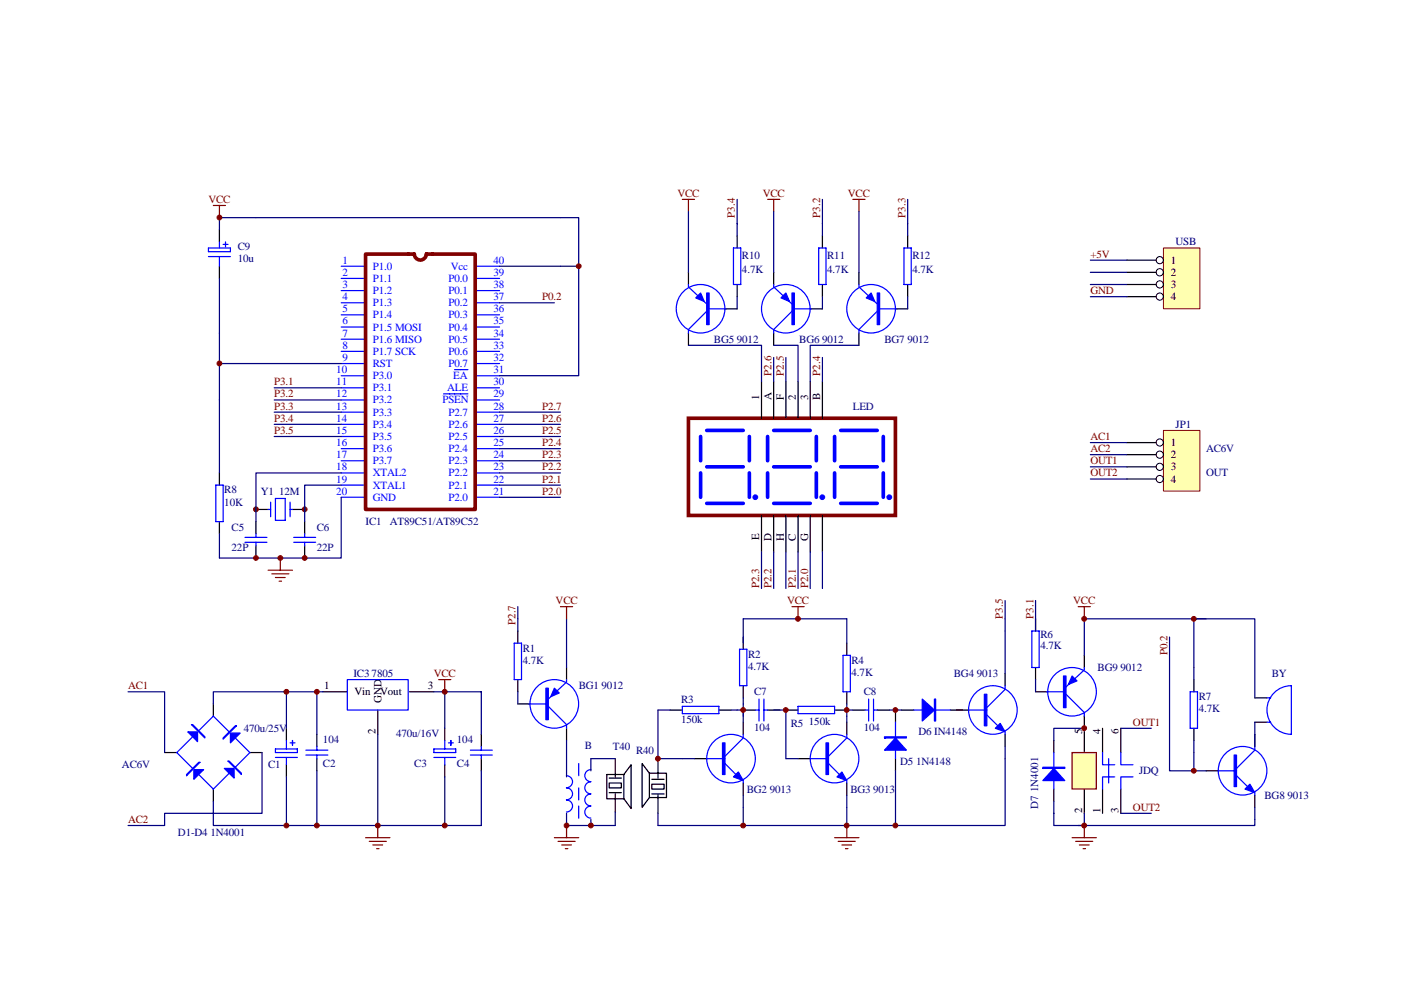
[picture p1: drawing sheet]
<svg xmlns="http://www.w3.org/2000/svg" width="297mm" height="210mm" viewBox="0 0 297 210" stroke-linecap="round" stroke-linejoin="round" font-family="sans-serif">
<g fill="none" stroke="#000" stroke-width=".26">
<path d="M146 57.8v2.5M156.3 50v2.6M164 57.8v2.5M174.4 50v2.6M182.1 57.8v2.5M192.4 50v2.6M146 70.7v2.5M153.7 65.5h2.6M156.3 60.3v2.6M164 70.7v2.5M171.8 65.5h2.6M174.4 60.3v2.6"/>
<path d="M182.1 70.7v2.5M189.9 65.5h2.5M192.4 60.3v2.6M161.5 81v7.7M164 81v7.7M166.6 81v7.7M169.2 81v7.7M171.8 81v7.7M174.4 81v7.7M54.3 110.6v2.6M54.3 115.8v2.6M54.3 108.1h2.6"/>
<path d="M62 108.1h2.6M64.6 110.6v2.6M64.6 115.8v2.6M161.5 109.3v7.8M164 109.3v7.8M166.6 109.3v7.8M169.2 109.3v7.8M171.8 109.3v7.8M174.4 109.3v7.8M109.8 133.8v2.6M157.6 135.1v2.6M179.5 136.4v2.6"/>
<path d="M219.6 131.3v2.5M229.9 139v2.6M60.7 154.5v2.6M94.3 154.5v2.6M109.8 149.3h2.6M109.8 144.1v2.6M120.1 141.6v2.5M120.1 154.5v2.6M142.1 150.6h2.6M152.4 150.6h2.6M157.6 145.4v2.6M157.6 153.2v2.6"/>
<path d="M157.6 150.6h2.6M162.7 150.6h2.6M166.6 150.6h2.6M177 150.6h2.5M179.5 146.7v2.6M179.5 153.2v2.6M180.8 150.6h2.6M186 150.6h2.6M189.9 150.6v2.6M191.2 150.6h2.5M201.5 150.6h3.9M213.1 142.9v2.5"/>
<path d="M213.1 155.8v2.5M219.6 141.6v2.5M219.6 146.7h2.5M223.4 157.1v2.5M229.9 151.9v7.7M233.8 154.5v5.1M237.6 154.5v5.1M60.7 162.2v2.6M94.3 162.2v2.6M128.6 164.3h3.7l1.5-2.1v9.3l-1.5-2.1h-3.7zM129.2 166.1h2.5v1h-2.5zM129.2 165h2.5"/>
<path d="M129.2 168.1h2.5M130.4 160.9v3.9M130.4 168.4v3.9M132.3 164.3v5.1M136.1 161.9l1.6 2.1h3.6v5.2h-3.6l-1.6 2zM137.7 164v5.2M138.2 168.4h2.6M138.2 165.3h2.6M138.2 166.3h2.6v1.1h-2.6zM139.5 161.2v3.8M139.5 168.7v3.8M147.3 160.9h2.5"/>
<path d="M157.6 166.1v2.6M169.2 160.9h2.6M179.5 166.1v2.6M189.9 160.9v2.6M223.4 167.4v2.5M229.9 167.4v5.1M233.8 167.4v5.1M237.6 167.4v5.1"/>
</g>
<g fill="none" stroke="#00f" stroke-width=".26">
<path d="M155.5 52.6h1.6v7.7h-1.6zM173.6 52.6h1.5v7.7h-1.5zM191.7 52.6h1.5v7.7h-1.5zM146 60.3v.6l3.8 3.6M149.8 66l-3.8 3.9v.8M150.3 65.5h3.7M164 60.3v.6l3.9 3.6M167.9 66l-3.9 3.9v.8M168.4 65.5h3.6M182.1 60.3v.6l3.9 3.6M186 66l-3.9 3.9v.8M186.5 65.5h3.6"/>
<path d="M51.9 115h4.7M51.9 114h4.7M54.3 113.2v.8M54.3 115v.8M56.9 108.1h.5M57.4 106.5v3.1M58.4 105.7h2.1v4.7h-2.1zM61.5 106.5v3.1M61.5 108.1h.5M62.3 115h4.6M62.3 114h4.6M64.6 113.2v.8"/>
<path d="M64.6 115v.8M109 136.4h1.6v7.7h-1.6zM156.8 137.7h1.5v7.7h-1.5zM178.7 139h1.6v7.7h-1.6zM218.8 133.8h1.5v7.8h-1.5zM58.4 158.9h4.7v.7h-4.7zM60.7 157.1v1.8M61.5 157.6h1M62 157.1v1M92 158.9h4.6v.7h-4.6zM94.3 157.1v1.8M95.1 157.6h1"/>
<path d="M95.6 157.1v1M112.1 149.3h3.6M116.2 149.8l3.9 3.9v.8M120.1 144.1v.6l-3.9 3.6M144.7 149.8h7.7v1.6h-7.7zM157.6 155.8v.7l-3.9 3.9M160.2 150.6h.7M160.9 148.3v4.6M162 150.6h.7M162 148.3v4.6M169.2 149.8h7.8v1.6h-7.8zM179.5 155.8v.7l-3.8 3.9"/>
<path d="M183.4 150.6h.8M184.2 148.3v4.6M185.2 150.6h.8M185.2 148.3v4.6M189.9 153.2v7.7M193.7 150.6h7.8M205.4 150.6h3.8M209.2 151.6l2.4 2.3M213.1 145.4v.8l-3.9 3.9M213.1 155.2v.6M221.9 146.7h3.6M223.4 159.6v7.8"/>
<path d="M226 147.3l3.9 3.8v.8M229.9 141.6v.5l-3.9 3.6M58.4 160.7h4.7M60.7 160.7v1.5M92 160.7h4.6M94.3 160.7v1.5M149.8 160.9h3.9M153.7 161.9l2.3 2.4M157.6 165.6v.5M171.8 160.9h3.9M175.7 161.9l2.3 2.4M179.5 165.6v.5"/>
<circle cx="148.5" cy="65.5" r="5.2"/>
<circle cx="166.6" cy="65.5" r="5.2"/>
<circle cx="184.7" cy="65.5" r="5.2"/>
<circle cx="117.5" cy="149.3" r="5.2"/>
<circle cx="210.5" cy="150.6" r="5.2"/>
<circle cx="227.3" cy="146.7" r="5.2"/>
<circle cx="155" cy="160.9" r="5.2"/>
<circle cx="176.9" cy="160.9" r="5.2"/>
</g>
<g fill="#00f" stroke="#00f" stroke-width=".26">
<path d="M166.6 62.1l.8 1.8-1.8-.7z"/>
<path d="M184.7 62.1l.8 1.8-1.8-.7z"/>
<path d="M148.5 62.1l.8 1.8-1.8-.7z"/>
<path d="M155.5 164.8l1-1.1 1.1 1.9z"/>
<path d="M211 154.5l1.1-1.1 1 1.8z"/>
<path d="M178.5 163.7l1 1.9-2-.8z"/>
<path d="M189.9 156.5l2.3 2.6h-4.7z"/>
<path d="M195.5 148.3l2.6 2.3-2.6 2.3z"/>
<path d="M117.5 146l1.1 1-1.8 .8z"/>
<path d="M223.4 163l2.4 2.6h-4.7z"/>
<path d="M227.3 143.4l1 1-1.8 .8z"/>
<path d="M167.9 62.1h.5v6.8h-.5z" fill-rule="evenodd"/>
<path d="M186 62.1h.5v6.8h-.5z" fill-rule="evenodd"/>
<path d="M149.8 62.1h.5v6.8h-.5z" fill-rule="evenodd"/>
<path d="M153.2 157.6h.5v6.7h-.5z" fill-rule="evenodd"/>
<path d="M208.7 147.3h.5v6.6h-.5z" fill-rule="evenodd"/>
<path d="M175.1 157.6h.6v6.7h-.6z" fill-rule="evenodd"/>
<path d="M187.5 156.3h4.7v.2h-4.7z" fill-rule="evenodd"/>
<path d="M198.1 148.3h.3v4.6h-.3z" fill-rule="evenodd"/>
<path d="M115.7 146h.5v6.7h-.5z" fill-rule="evenodd"/>
<path d="M221.1 162.7h4.7v.3h-4.7z" fill-rule="evenodd"/>
<path d="M225.5 143.4h.5v6.7h-.5z" fill-rule="evenodd"/>
</g>
<g fill="none" stroke="#800000" stroke-width=".26">
<path d="M59.4 118.4v2.5M56.9 120.9h5.1M57.6 121.7h3.7M58.4 122.5h2.1M59.2 123.3h.5M167.9 128.7h2.6M169.2 128.7v2.6M228.6 128.7h2.6M229.9 128.7v2.6M77.5 177.7h5.2M78.3 178.5h3.6M79.1 179.2h2"/>
<path d="M80.1 175.1v2.6M117.5 177.7h5.2M118.3 178.5h3.6M119.1 179.2h2.1M120.1 175.1v2.6M177 177.7h5.1M177.7 178.5h3.6M178.5 179.2h2M179.5 175.1v2.6M227.3 177.7h5.2M228.1 178.5h3.6M228.9 179.2h2"/>
<path d="M229.9 175.1v2.6M79.8 180h.6M119.9 180h.5M179.3 180h.5M229.6 180h.5"/>
</g>
<g fill="none" stroke="#000080" stroke-width=".26">
<path d="M156.3 42.3v7.7M174.4 42.3v7.7M192.4 42.3v7.7M146 73.2h15.5v7.8M156.3 62.9v2.6M164 73.2h5.2v7.8M174.4 62.9v2.6M182.1 73.2h-10.3v7.8M192.4 62.9v2.6M54.3 118.4h10.3M109.8 131.3v2.5M120.1 131.3v10.3"/>
<path d="M157.6 136.4v-5.1h21.9v5.1M213.1 133.8v9.1M109.8 146.7v2.6M157.6 149.3v2.6M164 150.6h2.6M179.5 150.6h1.3M179.5 149.3v2.6M188.6 150.6h2.6M125.3 160.9h5.1"/>
</g>
<g fill="#800000" stroke="#800000" stroke-width=".21">
<circle cx="54.3" cy="108" r=".51"/>
<circle cx="64.6" cy="108" r=".51"/>
</g>
<g fill="none" stroke="#00f" stroke-width=".77">
<path d="M148.5 92.6v5.1M149.8 91.3h7.8M149.8 99h7.8M158.9 92.6v5.1M162.7 92.6v5.1M164 91.3h7.8M164 99h7.8M173.1 92.6v5.1M177 92.6v5.1M178.2 91.3h7.8M178.2 99h7.8M187.3 92.6v5.1"/>
<path d="M148.5 100.3v5.2M149.8 106.8h7.8M158.9 100.3v5.2M162.7 100.3v5.2M164 106.8h7.8M173.1 100.3v5.2M177 100.3v5.2M178.2 106.8h7.8M187.3 100.3v5.2"/>
</g>
<g fill="#00f" stroke="#00f" stroke-width=".21">
<circle cx="174.3" cy="105.5" r=".51"/>
<circle cx="160.1" cy="105.5" r=".51"/>
<circle cx="188.6" cy="105.5" r=".51"/>
</g>
<path d="M146 88.7h43.8v20.6h-43.8z" fill="none" stroke="#800000" stroke-width=".77"/>
<path d="M227.3 159.6h5.1v7.7h-5.1z" fill-rule="evenodd" fill="#ffffb0" stroke="#800000" stroke-width=".26"/>
<g fill="none" stroke="#00f" stroke-width=".26">
<path d="M44.2 52.6h4.6v.8h-4.6zM44.2 54.4h4.6M46.5 51.3v1.3M46.5 54.4v2.1M47.3 51.8h1M47.8 51.3v1M72.3 56.5h5.2M72.3 59.1h5.2M100.8 56.5h5.1M100.8 59.1h5.1M72.3 61.6h5.2M72.3 64.2h5.2"/>
<path d="M72.3 66.8h5.2M72.3 69.4h5.2M72.3 71.9h5.2M72.3 74.5h5.2M72.3 77.1h5.2M72.3 79.7h5.2M96.4 78.4h2.8M100.8 61.6h5.1M100.8 64.2h5.1M100.8 66.8h5.1M100.8 69.4h5.1M100.8 71.9h5.1"/>
<path d="M100.8 74.5h5.1M100.8 77.1h5.1M100.8 79.7h5.1M72.3 82.3h5.2M72.3 84.8h5.2M72.3 87.4h5.2M72.3 90h5.2M72.3 92.6h5.2M72.3 95.2h5.2M72.3 97.7h5.2M94 83.5h5.2M100.8 82.3h5.1"/>
<path d="M100.8 84.8h5.1M100.8 87.4h5.1M100.8 90h5.1M100.8 92.6h5.1M100.8 95.2h5.1M100.8 97.7h5.1M45.8 102.9h1.5v7.7h-1.5zM72.3 100.3h5.2M72.3 102.9h5.2M72.3 105.5h5.2M100.8 100.3h5.1M100.8 102.9h5.1"/>
<path d="M100.8 105.5h5.1M40.6 153.7h.2l2.6 2.6v.2zM40.8 156.3l-3.3 3.3 3.3 3.4M42.1 155l3.1-3.1 3.4 3.3M49.9 153.9h.2l-2.8 2.9v-.3zM49.9 156.5l3.1 3.1-3.1 3.1M64.9 159.1h4.6M67.2 158.3v.8M73.6 144.1h12.9v6.5h-12.9zM99.7 159.1h4.7M102 158.3v.8M233.8 159.6v2.6h2.5"/>
<path d="M237.6 159.6v2.6h2.6M252.3 146.7h1.6v7.8h-1.6zM266 158.3v.8l-3.8 3.9M268.6 153.2h.8M268.6 148h.8M273.8 155.7a5.2 5.2 0 0 1-5.2-5.1 5.2 5.2 0 0 1 5.2-5.2v10.4M42.1 161.7h.3l-2.8 2.8v-.2zM48.3 161.4h.3l2.6 2.6v.3zM48.6 164l-3.4 3.4-3.1-3.1M64.9 160.1h4.6M67.2 160.1v.8M99.7 160.1h4.7"/>
<path d="M102 160.1v.8M235.1 160.9v5.2M236.3 164.8h-2.5v2.6M240.2 164.8h-2.6v2.6M258.3 163.5h3.9M262.2 164.5l2.3 2.3M266 168.1v.6"/>
<circle cx="263.4" cy="163.5" r="5.2"/>
</g>
<g fill="none" stroke="#000080" stroke-width=".26">
<path d="M46.5 46.2v2.5M46.5 59.1v41.2M54.3 46.2h68.4v10.3h-16.8M122.7 56.5v23.2h-16.8M146 44.9v12.9M164 44.9v12.9M182.1 44.9v12.9M46.5 77.1h25.8M105.9 64.2h11.6M164 75.8v5.2M166.6 75.8v5.2M174.4 75.8v5.2"/>
<path d="M58.1 87.4h14.2M58.1 84.8h14.2M58.1 82.3h14.2M105.9 97.7h12.9M105.9 95.2h12.9M105.9 92.6h12.9M105.9 90h12.9M105.9 87.4h12.9M46.5 113.2v5.2h7.8M72.3 102.9h-7.7v7.7M72.3 100.3h-18v10.3M72.3 105.5v12.9h-7.7"/>
<path d="M105.9 105.5h12.9M105.9 102.9h12.9M105.9 100.3h12.9M161.5 117.1v7.7M164 117.1v7.7M166.6 117.1v7.7M169.2 117.1v7.7M171.8 117.1v7.7M174.4 117.1v7.7M109.8 128.7v2.6M213.1 127.4v6.4M219.6 127.4v6.4"/>
<path d="M255.7 131.3h-25.8v7.7M27.2 146.7h7.7v12.9M55.6 159.6v12.9h-20.7v2.6h-7.7M60.7 146.7v7.8M67.2 146.7v9.1M68.5 146.7h-23.3v2.6M80.1 155.8v19.3M92 146.7h10v9.1M94.3 146.7v7.8M156.3 150.6h1.3M229.9 154.5h-6.5v2.6M237.6 154.5h6.5"/>
<path d="M266 155.8v2.5M60.7 164.8v10.3M67.2 163.5v11.6M94.3 164.8v10.3M102 163.5v11.6h-56.8v-5.2M223.4 169.9v5.2h6.5v-2.6M237.6 172.5h6.5M266 173.8v1.3h-37.4"/>
</g>
<g fill="none" stroke="#000" stroke-width=".26">
<path d="M46.5 48.7v2.6M46.5 56.5v2.6M46.5 100.3v2.6M46.5 110.6v2.6M34.9 159.6h2.6M45.2 149.3v2.6M53 159.6h2.6M67.2 155.8v2.5M68.5 146.7h5.1M80.1 150.6v5.2M86.8 146.7h5.2M102 155.8v2.5"/>
<path d="M253.1 144.1v2.6M253.1 154.5v2.6M266 155.8v2.5M266 148h2.6M266 153.2h2.6M45.2 167.4v2.5M67.2 160.9v2.6M102 160.9v2.6M255.7 163.5h2.6M266 168.7v2.5"/>
</g>
<g fill="#00f" stroke="#00f" stroke-width=".26">
<path d="M41.1 163.2h2.1l-2.1 2.1z"/>
<path d="M39.8 155.2h2.1v2.1z"/>
<path d="M48.8 155.5h2.1l-2.1 2.1z"/>
<path d="M47.6 163h2v2z"/>
<path d="M265 166.3l1 1.8-2-.7z"/>
<path d="M261.7 160.1h.5v6.7h-.5z" fill-rule="evenodd"/>
</g>
<path d="M87.8 53.9h-10.3v54.2h23.3v-54.2h-10.4M87.8 53.9a1.28 1.28 0 0 0 1.3 1.3 1.28 1.28 0 0 0 1.3-1.3" fill="none" stroke="#800000" stroke-width=".77"/>
<path d="M45.2 43.6h2.6M46.5 43.6v2.6M144.7 42.3h2.6M146 42.3v2.6M162.7 42.3h2.6M164 42.3v2.6M180.8 42.3h2.6M182.1 42.3v2.6M118.8 128.7h2.6M120.1 128.7v2.6M93 144.1h2.6M94.3 144.1v2.6" fill="none" stroke="#800000" stroke-width=".26"/>
<path d="M246.7 91.3h7.7v12.9h-7.7z" fill="#ffffb0"/>
<path d="M246.7 91.3h7.7v12.9h-7.7z" fill="none" stroke="#800000" stroke-width=".21"/>
<g fill="none" stroke="#000" stroke-width=".21">
<circle cx="245.9" cy="99" r=".76"/>
<circle cx="245.9" cy="93.9" r=".76"/>
<circle cx="245.9" cy="96.4" r=".76"/>
<circle cx="245.9" cy="101.6" r=".76"/>
</g>
<path d="M238.9 93.9h6.2M238.9 96.4h6.2M238.9 99h6.2M238.9 101.6h6.2" fill="none" stroke="#000" stroke-width=".26"/>
<g fill="none" stroke="#000080" stroke-width=".26">
<path d="M231.2 93.9h7.7M231.2 96.4h7.7M231.2 99h7.7M231.2 101.6h7.7M248 135.1v28.4h5.1v-6.4M120.1 157.1v7.7M142.1 150.6h-2.6v10.6M155 150.6h1.3M157.6 148v1.3M166.6 150.6v10.3M213.1 158.3v16.8h-73.6v-2.6M219.6 144.1v2.6"/>
<path d="M253.1 144.1v-12.8h12.9v16.7M125.3 160.9v2.6M125.3 173.8v1.3M130.4 172.3v2.8h-10.3v-2.6M139.5 160.9h5.2M157.6 168.7v6.4M179.5 168.7v6.4M189.9 163.5v11.6"/>
</g>
<g fill="#800000" stroke="#800000" stroke-width=".21">
<circle cx="229.9" cy="131.3" r=".51"/>
<circle cx="189.8" cy="150.6" r=".51"/>
<circle cx="229.9" cy="154.5" r=".51"/>
<circle cx="169.2" cy="131.3" r=".51"/>
<circle cx="229.9" cy="175.1" r=".51"/>
<circle cx="80.1" cy="175.1" r=".51"/>
<circle cx="60.7" cy="175.1" r=".51"/>
<circle cx="67.2" cy="175.1" r=".51"/>
<circle cx="94.3" cy="175.1" r=".51"/>
<circle cx="94.3" cy="146.7" r=".51"/>
<circle cx="67.2" cy="146.7" r=".51"/>
<circle cx="60.7" cy="146.7" r=".51"/>
<circle cx="120.1" cy="175.1" r=".51"/>
<circle cx="125.3" cy="175.1" r=".51"/>
<circle cx="189.8" cy="175.1" r=".51"/>
<circle cx="157.6" cy="175.1" r=".51"/>
<circle cx="253.1" cy="131.3" r=".51"/>
<circle cx="139.5" cy="160.9" r=".51"/>
<circle cx="179.5" cy="150.6" r=".51"/>
<circle cx="179.5" cy="175.1" r=".51"/>
</g>
<path d="M120.1 167.1a1.28 1.28 0 0 1 1.3 1.3 1.28 1.28 0 0 1-1.3 1.3 1.28 1.28 0 0 1 1.3 1.3 1.28 1.28 0 0 1-1.3 1.2M120.1 164.5a1.28 1.28 0 0 1 1.3 1.3 1.28 1.28 0 0 1-1.3 1.3M122.7 161.9v2.6M122.7 167.1v2.6M122.7 171v2.5M125.3 163.2a1.29 1.29 0 0 0-1.3 1.3 1.29 1.29 0 0 0 1.3 1.3 1.29 1.29 0 0 0-1.3 1.3 1.29 1.29 0 0 0 1.3 1.3 1.28 1.28 0 0 0-1.3 1.3 1.28 1.28 0 0 0 1.3 1.3 1.28 1.28 0 0 0-1.3 1.2 1.28 1.28 0 0 0 1.3 1.3" fill="none" stroke="#00f" stroke-width=".26"/>
<path d="M246.7 52.6h7.7v12.9h-7.7z" fill="#ffffb0"/>
<path d="M246.7 52.6h7.7v12.9h-7.7z" fill="none" stroke="#800000" stroke-width=".21"/>
<g fill="none" stroke="#000" stroke-width=".21">
<circle cx="245.9" cy="57.7" r=".77"/>
<circle cx="245.9" cy="55.2" r=".76"/>
<circle cx="245.9" cy="60.3" r=".76"/>
<circle cx="245.9" cy="62.9" r=".76"/>
</g>
<path d="M238.9 55.2h6.2M238.9 57.8h6.2M238.9 60.3h6.2M238.9 62.9h6.2" fill="none" stroke="#000" stroke-width=".26"/>
<g fill="none" stroke="#000080" stroke-width=".26">
<path d="M46.5 46.2h7.8M231.2 55.2h7.7M231.2 57.8h7.7M231.2 60.3h7.7M231.2 62.9h7.7M58.1 90h14.2M58.1 92.6h14.2M157.6 150.6v2.6M179.5 151.9v1.3M266 153.2v2.6M144.7 160.9h2.6M166.6 160.9h2.6"/>
<path d="M253.1 163.5h2.6M266 171.2v2.6"/>
</g>
<g fill="#800000" stroke="#800000" stroke-width=".21">
<circle cx="166.6" cy="150.6" r=".51"/>
<circle cx="253.1" cy="163.5" r=".51"/>
<circle cx="157.6" cy="150.6" r=".51"/>
<circle cx="54.3" cy="118.4" r=".51"/>
<circle cx="64.6" cy="118.4" r=".51"/>
<circle cx="59.4" cy="118.4" r=".51"/>
<circle cx="46.5" cy="77.1" r=".51"/>
<circle cx="46.5" cy="46.1" r=".51"/>
<circle cx="122.7" cy="56.5" r=".51"/>
</g>
<g font-size="2.3" fill="#800000">
<text x="143.6" y="41.7">VCC</text>
<text x="161.7" y="41.7">VCC</text>
<text x="179.8" y="41.7">VCC</text>
<text x="44.2" y="43">VCC</text>
<text x="155.8" y="46.2" transform="rotate(-90 155.8 46.2)">P3.4</text>
<text x="173.9" y="46.2" transform="rotate(-90 173.9 46.2)">P3.2</text>
<text x="192" y="46.2" transform="rotate(-90 192 46.2)">P3.3</text>
<text x="231.2" y="54.6">+5V</text>
<text x="115" y="63.7">P0.2</text>
<text x="231.2" y="62.4">GND</text>
<text x="58.1" y="81.7">P3.1</text>
<text x="163.6" y="79.7" transform="rotate(-90 163.6 79.7)">P2.6</text>
<text x="166.2" y="79.7" transform="rotate(-90 166.2 79.7)">P2.5</text>
<text x="173.9" y="79.7" transform="rotate(-90 173.9 79.7)">P2.4</text>
<text x="58.1" y="84.3">P3.2</text>
<text x="58.1" y="86.9">P3.3</text>
<text x="58.1" y="89.5">P3.4</text>
<text x="115" y="86.9">P2.7</text>
<text x="115" y="89.5">P2.6</text>
<text x="58.1" y="92">P3.5</text>
<text x="115" y="92">P2.5</text>
<text x="115" y="94.6">P2.4</text>
<text x="231.2" y="93.3">AC1</text>
<text x="231.2" y="95.9">AC2</text>
<text x="115" y="97.2">P2.3</text>
<text x="115" y="99.8">P2.2</text>
<text x="231.2" y="98.5">OUT1</text>
<text x="231.2" y="101">OUT2</text>
<text x="115" y="102.3">P2.1</text>
<text x="115" y="104.9">P2.0</text>
<text x="161" y="124.8" transform="rotate(-90 161 124.8)">P2.3</text>
<text x="163.6" y="124.8" transform="rotate(-90 163.6 124.8)">P2.2</text>
<text x="168.7" y="124.8" transform="rotate(-90 168.7 124.8)">P2.1</text>
<text x="171.3" y="124.8" transform="rotate(-90 171.3 124.8)">P2.0</text>
<text x="117.8" y="128.1">VCC</text>
<text x="166.9" y="128.1">VCC</text>
<text x="212.6" y="131.3" transform="rotate(-90 212.6 131.3)">P3.5</text>
<text x="219.1" y="131.3" transform="rotate(-90 219.1 131.3)">P3.1</text>
<text x="227.6" y="128.1">VCC</text>
<text x="109.3" y="132.5" transform="rotate(-90 109.3 132.5)">P2.7</text>
<text x="92" y="143.6">VCC</text>
<text x="247.5" y="139" transform="rotate(-90 247.5 139)">P0.2</text>
<text x="27.2" y="146.2">AC1</text>
<text x="240.2" y="153.9">OUT1</text>
<text x="240.2" y="172">OUT2</text>
<text x="27.2" y="174.5">AC2</text>
</g>
<g font-size="2.3" fill="#000080">
<text x="50.4" y="53.1">C9</text>
<text x="249.3" y="52.1">USB</text>
<text x="50.4" y="55.7">10u</text>
<text x="157.3" y="54.9">R10</text>
<text x="157.3" y="58">4.7K</text>
<text x="175.4" y="54.9">R11</text>
<text x="175.4" y="58">4.7K</text>
<text x="193.5" y="54.9">R12</text>
<text x="193.5" y="58">4.7K</text>
<text x="151.4" y="72.7">BG5 9012</text>
<text x="169.5" y="72.7">BG6 9012</text>
<text x="187.5" y="72.7">BG7 9012</text>
<text x="180.8" y="86.9">LED</text>
<text x="249.3" y="90.7">JP1</text>
<text x="255.7" y="95.9">AC6V</text>
<text x="255.7" y="101">OUT</text>
<text x="47.6" y="104.7">R8</text>
<text x="47.6" y="107.3">10K</text>
<text x="55.3" y="104.9">Y1 12M</text>
<text x="49.1" y="112.7">C5</text>
<text x="67.2" y="112.7">C6</text>
<text x="77.5" y="111.4">IC1</text>
<text x="82.7" y="111.4">AT89C51/AT89C52</text>
<text x="49.1" y="116.8">22P</text>
<text x="67.2" y="116.8">22P</text>
<text x="220.6" y="135.4">R6</text>
<text x="220.6" y="137.7">4.7K</text>
<text x="74.9" y="143.6">IC3 7805</text>
<text x="110.8" y="138.2">R1</text>
<text x="110.8" y="140.8">4.7K</text>
<text x="158.6" y="139.5">R2</text>
<text x="158.6" y="142">4.7K</text>
<text x="180.5" y="140.8">R4</text>
<text x="180.5" y="143.3">4.7K</text>
<text x="202.2" y="143.6">BG4 9013</text>
<text x="232.7" y="142.3">BG9 9012</text>
<text x="269.7" y="143.6">BY</text>
<text x="122.7" y="146.2">BG1 9012</text>
<text x="144.4" y="149">R3</text>
<text x="159.9" y="147.5">C7</text>
<text x="183.1" y="147.5">C8</text>
<text x="254.2" y="148.5">R7</text>
<text x="51.7" y="155.2">470u/25V</text>
<text x="144.4" y="153.4">150k</text>
<text x="159.9" y="155">104</text>
<text x="167.6" y="154.2">R5</text>
<text x="171.5" y="153.7">150k</text>
<text x="183.1" y="155">104</text>
<text x="194.8" y="156">D6 IN4148</text>
<text x="254.2" y="151.1">4.7K</text>
<text x="68.5" y="157.5">104</text>
<text x="84" y="156.2">470u/16V</text>
<text x="96.9" y="157.5">104</text>
<text x="124" y="158.8">B</text>
<text x="129.9" y="159.1">T40</text>
<text x="134.8" y="159.9">R40</text>
<text x="25.9" y="162.9">AC6V</text>
<text x="56.9" y="162.9">C1</text>
<text x="68.5" y="162.7">C2</text>
<text x="87.8" y="162.7">C3</text>
<text x="96.9" y="162.7">C4</text>
<text x="190.9" y="162.2">D5 1N4148</text>
<text x="241.5" y="164.2">JDQ</text>
<text x="158.3" y="168.1">BG2 9013</text>
<text x="180.3" y="168.1">BG3 9013</text>
<text x="220.1" y="171.5" transform="rotate(-90 220.1 171.5)">D7 1N4001</text>
<text x="268.1" y="169.4">BG8 9013</text>
<text x="37.7" y="177.4">D1-D4 1N4001</text>
</g>
<g font-size="2.3" fill="#00f">
<text x="72.6" y="55.9">1</text>
<text x="72.6" y="58.5">2</text>
<text x="79.1" y="57.2">P1.0</text>
<text x="79.1" y="59.8">P1.1</text>
<text x="95.1" y="59.8">P0.0</text>
<text x="95.6" y="57.2">Vcc</text>
<text x="104.6" y="55.9">40</text>
<text x="104.6" y="58.5">39</text>
<text x="72.6" y="61.1">3</text>
<text x="72.6" y="63.7">4</text>
<text x="79.1" y="62.4">P1.2</text>
<text x="79.1" y="65">P1.3</text>
<text x="95.1" y="65">P0.2</text>
<text x="95.1" y="62.4">P0.1</text>
<text x="104.6" y="63.7">37</text>
<text x="104.6" y="61.1">38</text>
<text x="72.6" y="66.3">5</text>
<text x="72.6" y="68.8">6</text>
<text x="72.6" y="71.4">7</text>
<text x="79.1" y="67.5">P1.4</text>
<text x="79.1" y="70.1">P1.5 MOSI</text>
<text x="95.1" y="70.1">P0.4</text>
<text x="95.1" y="67.5">P0.3</text>
<text x="104.6" y="71.4">34</text>
<text x="104.6" y="68.8">35</text>
<text x="104.6" y="66.3">36</text>
<text x="72.6" y="74">8</text>
<text x="72.6" y="76.6">9</text>
<text x="79.1" y="72.7">P1.6 MISO</text>
<text x="79.1" y="75.3">P1.7 SCK</text>
<text x="79.1" y="77.9">RST</text>
<text x="95.1" y="77.9">P0.7</text>
<text x="95.1" y="75.3">P0.6</text>
<text x="95.1" y="72.7">P0.5</text>
<text x="104.6" y="76.6">32</text>
<text x="104.6" y="74">33</text>
<text x="71.3" y="79.1">10</text>
<text x="71.3" y="81.7">11</text>
<text x="79.1" y="80.4">P3.0</text>
<text x="79.1" y="83">P3.1</text>
<text x="94.8" y="83">ALE</text>
<text x="96.1" y="80.4">EA</text>
<text x="104.6" y="79.1">31</text>
<text x="104.6" y="81.7">30</text>
<text x="71.3" y="84.3">12</text>
<text x="71.3" y="86.9">13</text>
<text x="71.3" y="89.5">14</text>
<text x="79.1" y="85.6">P3.2</text>
<text x="79.1" y="88.2">P3.3</text>
<text x="93.8" y="85.6">PSEN</text>
<text x="95.1" y="88.2">P2.7</text>
<text x="104.6" y="84.3">29</text>
<text x="104.6" y="89.5">27</text>
<text x="104.6" y="86.9">28</text>
<text x="71.3" y="92">15</text>
<text x="71.3" y="94.6">16</text>
<text x="79.1" y="90.7">P3.4</text>
<text x="79.1" y="93.3">P3.5</text>
<text x="79.1" y="95.9">P3.6</text>
<text x="95.1" y="95.9">P2.4</text>
<text x="95.1" y="93.3">P2.5</text>
<text x="95.1" y="90.7">P2.6</text>
<text x="104.6" y="94.6">25</text>
<text x="104.6" y="92">26</text>
<text x="71.3" y="97.2">17</text>
<text x="71.3" y="99.8">18</text>
<text x="79.1" y="98.5">P3.7</text>
<text x="79.1" y="101">XTAL2</text>
<text x="95.1" y="101">P2.2</text>
<text x="95.1" y="98.5">P2.3</text>
<text x="104.6" y="99.8">23</text>
<text x="104.6" y="97.2">24</text>
<text x="71.3" y="102.3">19</text>
<text x="71.3" y="104.9">20</text>
<text x="79.1" y="103.6">XTAL1</text>
<text x="79.1" y="106.2">GND</text>
<text x="95.1" y="106.2">P2.0</text>
<text x="95.1" y="103.6">P2.1</text>
<text x="104.6" y="104.9">21</text>
<text x="104.6" y="102.3">22</text>
</g>
<g font-size="2.3">
<text x="248.2" y="55.9">1</text>
<text x="248.2" y="58.5">2</text>
<text x="248.2" y="61.1">3</text>
<text x="248.2" y="63.7">4</text>
<text x="161" y="84.8" transform="rotate(-90 161 84.8)">1</text>
<text x="163.6" y="84.8" transform="rotate(-90 163.6 84.8)">A</text>
<text x="166.2" y="84.8" transform="rotate(-90 166.2 84.8)">F</text>
<text x="168.7" y="84.8" transform="rotate(-90 168.7 84.8)">2</text>
<text x="171.3" y="84.8" transform="rotate(-90 171.3 84.8)">3</text>
<text x="173.9" y="84.8" transform="rotate(-90 173.9 84.8)">B</text>
<text x="248.2" y="94.6">1</text>
<text x="248.2" y="97.2">2</text>
<text x="248.2" y="99.8">3</text>
<text x="248.2" y="102.3">4</text>
<text x="161" y="114.5" transform="rotate(-90 161 114.5)">E</text>
<text x="163.6" y="114.7" transform="rotate(-90 163.6 114.7)">D</text>
<text x="166.2" y="114.7" transform="rotate(-90 166.2 114.7)">H</text>
<text x="168.7" y="114.7" transform="rotate(-90 168.7 114.7)">C</text>
<text x="171.3" y="114.7" transform="rotate(-90 171.3 114.7)">G</text>
<text x="68.7" y="146.2">1</text>
<text x="75.2" y="147.5">Vin</text>
<text x="80.6" y="147.5">Vout</text>
<text x="80.9" y="149.1" transform="rotate(-90 80.9 149.1)">GND</text>
<text x="90.7" y="146.2">3</text>
<text x="79.6" y="155.8" transform="rotate(-90 79.6 155.8)">2</text>
<text x="229.4" y="155.8" transform="rotate(-90 229.4 155.8)">5</text>
<text x="233.3" y="155.8" transform="rotate(-90 233.3 155.8)">4</text>
<text x="237.2" y="155.8" transform="rotate(-90 237.2 155.8)">6</text>
<text x="229.4" y="172.5" transform="rotate(-90 229.4 172.5)">2</text>
<text x="233.3" y="172.5" transform="rotate(-90 233.3 172.5)">1</text>
<text x="237.2" y="172.5" transform="rotate(-90 237.2 172.5)">3</text>
</g>
</svg>
